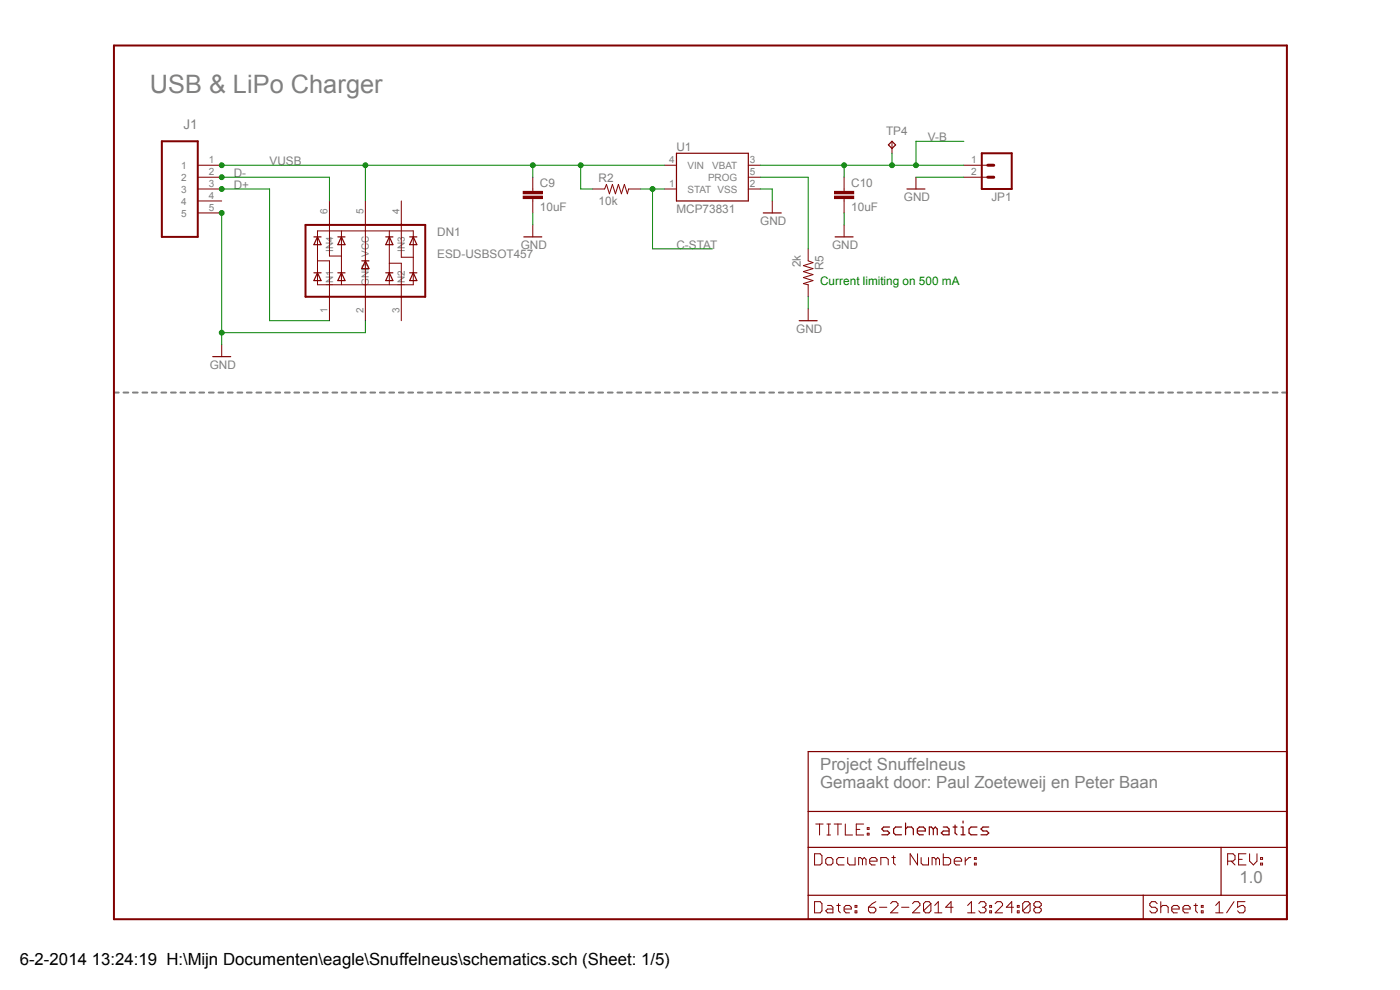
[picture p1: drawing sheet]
<svg xmlns="http://www.w3.org/2000/svg" width="297mm" height="210mm" viewBox="0 0 297 210" stroke-linecap="round" stroke-linejoin="round" font-family="sans-serif">
<g fill="none" stroke="#808080" stroke-width=".42">
<path d="M24.2 83.3h1M26.2 83.3h1M28.2 83.3h1M30.2 83.3h1M32.2 83.3h1M34.2 83.3h1.1M36.3 83.3h1M38.3 83.3h1M40.3 83.3h1M42.3 83.3h1M44.3 83.3h1M46.4 83.3h1"/>
<path d="M48.3 83.3h1.1M50.4 83.3h1M52.4 83.3h1M54.4 83.3h1M56.4 83.3h1M58.4 83.3h1M60.5 83.3h1M62.4 83.3h1.1M64.5 83.3h1M66.5 83.3h1M68.5 83.3h1M70.5 83.3h1"/>
<path d="M72.5 83.3h1M74.5 83.3h1.1M76.5 83.3h1.1M78.6 83.3h1M80.6 83.3h1M82.6 83.3h1M84.6 83.3h1M86.6 83.3h1M88.6 83.3h1.1M90.7 83.3h1M92.7 83.3h1M94.7 83.3h1"/>
<path d="M96.7 83.3h1M98.7 83.3h1M100.8 83.3h1M102.7 83.3h1.1M104.8 83.3h1M106.8 83.3h1M108.8 83.3h1M110.8 83.3h1M112.8 83.3h1M114.9 83.3h1M116.8 83.3h1.1M118.9 83.3h1"/>
<path d="M120.9 83.3h1M122.9 83.3h1M124.9 83.3h1M126.9 83.3h1M128.9 83.3h1.1M131 83.3h1M133 83.3h1M135 83.3h1M137 83.3h1M139 83.3h1M141.1 83.3h1M143 83.3h1.1"/>
<path d="M145.1 83.3h1M147.1 83.3h1M149.1 83.3h1M151.1 83.3h1M153.1 83.3h1M155.2 83.3h1M157.1 83.3h1.1M159.2 83.3h1M161.2 83.3h1M163.2 83.3h1M165.2 83.3h1M167.2 83.3h1"/>
<path d="M169.2 83.3h1.1M171.2 83.3h1.1M173.3 83.3h1M175.3 83.3h1M177.3 83.3h1M179.3 83.3h1M181.3 83.3h1M183.3 83.3h1.1M185.4 83.3h1M187.4 83.3h1M189.4 83.3h1M191.4 83.3h1"/>
<path d="M193.4 83.3h1M195.5 83.3h1M197.4 83.3h1.1M199.5 83.3h1M201.5 83.3h1M203.5 83.3h1M205.5 83.3h1M207.5 83.3h1M209.5 83.3h1.1M211.5 83.3h1.1M213.6 83.3h1M215.6 83.3h1"/>
<path d="M217.6 83.3h1M219.6 83.3h1M221.6 83.3h1M223.6 83.3h1.1M225.7 83.3h1M227.7 83.3h1M229.7 83.3h1M231.7 83.3h1M233.7 83.3h1M235.8 83.3h.9M237.7 83.3h1.1M239.8 83.3h1"/>
<path d="M241.8 83.3h1M243.8 83.3h1M245.8 83.3h1M247.8 83.3h1M249.9 83.3h1M251.8 83.3h1.1M253.9 83.3h1M255.9 83.3h1M257.9 83.3h1M259.9 83.3h1M261.9 83.3h1M263.9 83.3h1.1"/>
<path d="M265.9 83.3h1.1M268 83.3h1M270 83.3h1M272 83.3h1"/>
</g>
<path d="M24.2 9.7h248.8v185.3h-248.8z" fill="none" stroke="#800000" stroke-width=".42"/>
<g fill="none" stroke="#800000" stroke-width=".25">
<path d="M171.4 159.4h101.6v35.6h-101.6zM171.4 179.7h101.6M171.4 172.1h101.6M188.7 175.4h-1.2l-.4 .5 .4 .4h.8l.4 .4-.4 .4h-1.2M191.3 175.4h-1.3l-.4 .5v.8l.4 .4h1.3M192.1 175.9l.4-.5h.9l.4 .5v1.2M192.1 174.6v2.5M194.6 176.3h1.7v-.4l-.4-.5h-.9l-.4 .5v.8l.4 .4h.9M198 175.9l-.4-.5h-.5v1.7M198 175.9v1.2M198 175.9l.4-.5 .4 .5v1.2M200.1 175.4h.8l.4 .5v1.2h-1.2l-.4-.4 .4-.4h1.2"/>
<path d="M202.2 175.4h.8M202.6 175v1.7l.4 .4M203.9 177.1h.8M203.9 175.4h.4v1.7M204.3 174.2v.4M207.3 175.4h-1.3l-.4 .5v.8l.4 .4h1.3M209.8 175.4h-1.3l-.4 .5 .4 .4h.8l.5 .4-.5 .4h-1.2M259 179.7v10.2M171.4 189.9h101.6M242.5 189.9v5.1"/>
</g>
<g fill="none" stroke="#800000" stroke-width=".21">
<path d="M113 40.1v.5M113 42.1v.5M173.1 174.8h1.5M173.9 174.8v2.3M175.4 174.8h.8M175.4 177.1h.8M175.8 174.8v2.3M177 174.8h1.5M177.8 174.8v2.3M179.3 174.8v2.3h1.5M181.7 175.9h.7M183.2 174.8h-1.5v2.3h1.5"/>
<path d="M184 176.7h.4v.4h-.4zM184 175.6h.4v.3h-.4zM172.8 181.1h1.2l.4 .4v1.6l-.4 .4h-1.2zM172.8 191.3h1.2l.4 .4v1.5l-.4 .4h-1.2zM175.2 182.3l.4-.4h.7l.4 .4v.8l-.4 .4h-.7l-.4-.4zM175.6 192.1h.7l.4 .3v1.2h-1.1l-.4-.4 .4-.4h1.1M177.5 192.1h.8M177.9 191.7v1.5l.4 .4M179.1 192.8h1.5v-.4l-.4-.3h-.7l-.4 .3v.8l.4 .4h.7M179.1 181.9h-1.2l-.4 .4v.8l.4 .4h1.2M179.8 181.9v1.2l.4 .4h1.2v-1.6M181.4 193.2h.4v.4h-.4z"/>
<path d="M181.4 192.1h.4v.3h-.4zM183 182.3l-.5-.4h-.3v1.6M183 182.3v1.2M183 182.3l.3-.4 .4 .4v1.2M184.2 192.4h1.2l.4 .4v.4l-.4 .4h-.8l-.4-.4zM184.5 182.7h1.6v-.4l-.4-.4h-.8l-.4 .4v.8l.4 .4h.8M185.8 191.3l-.8 .4-.8 .7M186.6 192.4h1.5M186.9 183.5v-1.6h1.1l.4 .4v1.2M188.9 191.7l.4-.4h.8l.4 .4v.4l-1.6 1.5h1.6M189.2 181.9h.7M189.6 181.5v1.6l.3 .4"/>
<path d="M191.3 192.4h1.5M193.6 191.7l.4-.4h.8l.4 .4v.4l-1.6 1.5h1.6M194.6 181.1v2.4l-1.5-2.4v2.4M195.4 181.9v1.2l.4 .4h1.2v-1.6M197.5 191.7v1.5l-.4 .4h-.8l-.4-.4M197.5 191.7l-.4-.4h-.8l-.4 .4v1.5M197.5 191.7l-1.6 1.5M198.3 193.6h1.5M198.3 192.1l.8-.8v2.3M198.5 182.3l-.3-.4h-.5v1.6M198.5 182.3v1.2M198.5 182.3l.4-.4 .4 .4v1.2"/>
<path d="M200.1 181.1v2.4h1.2l.4-.4v-.8l-.4-.4h-1.2M202.2 192.4h-1.6l1.2-1.1v2.3M202.4 182.7h1.6v-.4l-.4-.4h-.8l-.4 .4v.8l.4 .4h.8M204.8 181.9v1.6M205.3 193.6h1.5M205.3 192.1l.8-.8v2.3M206 181.9h-.4l-.8 .8M206.7 183.1h.4v.4h-.4zM206.7 181.9h.4v.4h-.4zM207.6 191.7l.4-.4h.8l.4 .4v.4l-.4 .3M208.4 192.4h.4M208.8 192.4l.4 .4v.4l-.4 .4h-.8l-.4-.4"/>
<path d="M210 193.2h.4v.4h-.4zM210 192.1h.4v.3h-.4zM211.1 191.7l.4-.4h.8l.4 .4v.4l-1.6 1.5h1.6M215 192.4h-1.5l1.1-1.1v2.3M215.8 193.2h.4v.4h-.4zM215.8 192.1h.4v.3h-.4zM218.5 191.7v1.5l-.4 .4h-.7l-.4-.4M218.5 191.7l-.4-.4h-.7l-.4 .4v1.5M218.5 191.7l-1.5 1.5M219.7 192.4l-.4 .4v.4l.4 .4h.8l.4-.4v-.4l-.4-.4M219.7 192.4l-.4-.3v-.4l.4-.4h.8l.4 .4v.4l-.4 .3M219.7 192.4h.8"/>
<path d="M245.5 191.7l-.4-.4h-.8l-.4 .4v.4l.4 .3h.8l.4 .4v.4l-.4 .4h-.8l-.4-.4M246.3 192.4l.3-.3h.8l.4 .3v1.2M246.3 191.3v2.3M248.6 192.8h1.5v-.4l-.3-.3h-.8l-.4 .3v.8l.4 .4h.8M251 192.8h1.5v-.4l-.4-.3h-.8l-.3 .3v.8l.3 .4h.8M253.3 192.1h.7M253.7 191.7v1.5l.3 .4M254.8 193.2h.4v.4h-.4zM254.8 192.1h.4v.3h-.4zM257.9 193.6h1.6M257.9 192.1l.8-.8v2.3M260.4 182.7h1.2l.4-.4v-.8l-.4-.4h-1.2v2.4"/>
<path d="M261.2 182.7l.8 .8M261.8 191.3l-1.6 2.3M262.8 182.3h.7M264.1 191.3h-1.5v1.1l.8-.3h.3l.4 .3v.8l-.4 .4h-.8l-.3-.4M264.3 181.1h-1.5v2.4h1.5M265.1 181.1v1.6l.8 .8 .8-.8v-1.6M267.4 183.1h.4v.4h-.4zM267.4 181.9h.4v.4h-.4z"/>
</g>
<path d="M111 41.6h4.1v.5h-4.1z" fill-rule="evenodd" fill="#800000"/>
<path d="M111 41.6h4.1v.5h-4.1z" fill="none" stroke="#800000" stroke-width=".21"/>
<path d="M111 40.6h4.1v.5h-4.1z" fill-rule="evenodd" fill="#800000"/>
<path d="M113 37.6v2.5M111 40.6h4.1v.5h-4.1zM113 42.6v2.6M179.1 40.1v.5M179.1 42.1v.5" fill="none" stroke="#800000" stroke-width=".21"/>
<path d="M177 41.6h4.1v.5h-4.1z" fill-rule="evenodd" fill="#800000"/>
<path d="M177 41.6h4.1v.5h-4.1z" fill="none" stroke="#800000" stroke-width=".21"/>
<path d="M177 40.6h4.1v.5h-4.1z" fill-rule="evenodd" fill="#800000"/>
<g fill="none" stroke="#800000" stroke-width=".21">
<path d="M42 35.1h5M42 37.6h5M141 35.1h2.5M158.7 35.1h2.6M158.7 37.6h2.6M179.1 37.6v2.5M189.2 30v2.5M194.3 37.6v2.5M204.5 35.1h5M204.5 37.6h5M42 40.1h5M42 42.6h5"/>
<path d="M42 45.2h5M67.4 49h20.3v11.4h-20.3zM67.4 55.3h2.5v12.7M69.9 42.6v11.7h2.5M72.4 49v11.4M77.5 42.6v5.1M77.5 48v20M82.6 49v11.4M82.6 55.8h2.5v12.2M85.1 42.6v12h2.6M113 47.7v2.5M125.7 40.1h2.6l.4-1 .6 2 .6-2 .7 2 .6-2 .6 2 .7-2 .6 2 .2-1h2.6"/>
<path d="M141 40.1h2.5M158.7 40.1h2.6M163.8 42.6v2.6M171.4 52.8v2.5l1.1 .4-2.1 .6 2.1 .7-2.1 .6 2.1 .7-2.1 .6 2.1 .6-2.1 .7 1 .2v2.5M177 40.6h4.1v.5h-4.1zM179.1 42.6v2.6M179.1 47.7v2.5M47 73.1v2.5M171.4 65.5v2.5"/>
</g>
<g fill="none" stroke="#800000" stroke-width=".25">
<path d="M143.5 32.5h15.2v10.1h-15.2zM188.5 30.7l.7-.7 .8 .7-.8 .8zM66.6 50.2h1.5M66.6 57.9h1.5M67.4 50.2l.7 1.7h-1.5zM67.4 57.9l.7 1.6h-1.5zM71.7 50.2h1.5M71.7 57.9h1.5M72.4 50.2l.8 1.7h-1.5zM72.4 57.9l.8 1.6h-1.5zM76.8 55.3h1.5M77.5 55.3l.8 1.7h-1.5z"/>
<path d="M81.8 50.2h1.6M81.8 57.9h1.6M82.6 50.2l.8 1.7h-1.6zM82.6 57.9l.8 1.6h-1.6zM86.9 50.2h1.5M86.9 57.9h1.5M87.7 50.2l.7 1.7h-1.5zM87.7 57.9l.7 1.6h-1.5zM111.1 50.2h3.8M161.9 45.2h3.8M177.2 50.2h3.8M192.4 40.1h3.8"/>
<path d="M45.1 75.6h3.8M169.5 68h3.9"/>
</g>
<path d="M34.3 30h7.7v20.2h-7.7zM208.3 32.5h6.3v7.6h-6.3zM64.8 47.7h25.4v15.2h-25.4z" fill="none" stroke="#800000" stroke-width=".42"/>
<path d="M209.5 37.6h1.3M209.5 35.1h1.3" fill="none" stroke="#800000" stroke-width=".63"/>
<path d="M47 45.2v27.9M113 45.2v2.5M161.3 40.1h2.5v2.5M179.1 45.2v2.5M77.5 68v2.6h-30.5M171.4 62.9v2.6" fill="none" stroke="#008000" stroke-width=".21"/>
<circle cx="47" cy="70.6" r=".51" fill="#008000"/>
<circle cx="47" cy="70.6" r=".51" fill="none" stroke="#008000" stroke-width=".21"/>
<circle cx="47" cy="45.2" r=".51" fill="#008000"/>
<g fill="none" stroke="#008000" stroke-width=".21">
<path d="M161.3 37.6h10.1v15.2M194.3 37.6h10.2M135.9 40.1h5.1M138.4 40.1v12.7h12.7"/>
<circle cx="47" cy="45.2" r=".51"/>
</g>
<circle cx="138.4" cy="40.1" r=".51" fill="#008000"/>
<g fill="none" stroke="#008000" stroke-width=".21">
<path d="M47 40.1h10.2v27.9h12.7"/>
<circle cx="138.4" cy="40.1" r=".51"/>
</g>
<circle cx="47" cy="40.1" r=".51" fill="#008000"/>
<g fill="none" stroke="#008000" stroke-width=".21">
<path d="M47 35.1h94M113 35.1v2.5M123.2 35.1v5h2.5"/>
<circle cx="47" cy="40.1" r=".51"/>
</g>
<circle cx="123.2" cy="35.1" r=".51" fill="#008000"/>
<circle cx="123.2" cy="35.1" r=".51" fill="none" stroke="#008000" stroke-width=".21"/>
<circle cx="113" cy="35.1" r=".51" fill="#008000"/>
<g fill="none" stroke="#008000" stroke-width=".21">
<path d="M77.5 35.1v7.5"/>
<circle cx="113" cy="35.1" r=".51"/>
</g>
<circle cx="77.5" cy="35.1" r=".51" fill="#008000"/>
<circle cx="77.5" cy="35.1" r=".51" fill="none" stroke="#008000" stroke-width=".21"/>
<circle cx="47" cy="35.1" r=".51" fill="#008000"/>
<g fill="none" stroke="#008000" stroke-width=".21">
<path d="M161.3 35.1h33M179.1 35.1v2.5"/>
<circle cx="47" cy="35.1" r=".51"/>
</g>
<circle cx="179.1" cy="35.1" r=".51" fill="#008000"/>
<circle cx="179.1" cy="35.1" r=".51" fill="none" stroke="#008000" stroke-width=".21"/>
<circle cx="194.3" cy="35.1" r=".51" fill="#008000"/>
<g fill="none" stroke="#008000" stroke-width=".21">
<path d="M189.2 32.5v2.6"/>
<circle cx="194.3" cy="35.1" r=".51"/>
</g>
<circle cx="189.2" cy="35.1" r=".51" fill="#008000"/>
<g fill="none" stroke="#008000" stroke-width=".21">
<path d="M47 37.6h22.9v5M204.5 30h-10.2v5.1h10.2"/>
<circle cx="189.2" cy="35.1" r=".51"/>
</g>
<circle cx="47" cy="37.6" r=".51" fill="#008000"/>
<circle cx="47" cy="37.6" r=".51" fill="none" stroke="#008000" stroke-width=".21"/>
<text font-size="5.4" fill="#808080" x="31.8" y="19.8">USB &amp; LiPo Charger</text>
<g font-size="3.6" fill="#808080">
<text x="174" y="163.2">Project Snuffelneus</text>
<text x="174" y="167">Gemaakt door: Paul Zoeteweij en Peter Baan</text>
<text x="263" y="187.4">1.0</text>
</g>
<text font-size="3.6" x="4.2" y="204.8">6-2-2014 13:24:19 H:\Mijn Documenten\eagle\Snuffelneus\schematics.sch (Sheet: 1/5)</text>
<text font-size="2.8" fill="#808080" x="38.9" y="27.4">J1</text>
<g font-size="2.5" fill="#808080">
<text x="188" y="28.7">TP4</text>
<text x="196.9" y="30">V-B</text>
<text x="57.2" y="35.1">VUSB</text>
<text x="143.5" y="32">U1</text>
<text x="49.6" y="40.1">D+</text>
<text x="49.6" y="37.6">D-</text>
<text x="114.6" y="39.8">C9</text>
<text x="127" y="38.6">R2</text>
<text x="180.6" y="39.8">C10</text>
<text x="114.6" y="44.8">10uF</text>
<text x="127" y="43.4">10k</text>
<text x="143.5" y="45.2">MCP73831</text>
<text x="161.3" y="47.7">GND</text>
<text x="180.6" y="44.8">10uF</text>
<text x="191.8" y="42.7">GND</text>
<text x="210.3" y="42.7">JP1</text>
<text x="92.8" y="50">DN1</text>
<text x="110.5" y="52.8">GND</text>
<text x="143.5" y="52.8">C-STAT</text>
<text x="176.5" y="52.8">GND</text>
<text x="92.8" y="54.7">ESD-USBSOT457</text>
<text x="169.9" y="56.7" transform="rotate(-90 169.9 56.7)">2k</text>
<text x="174.7" y="57.3" transform="rotate(-90 174.7 57.3)">R5</text>
<text x="168.9" y="70.6">GND</text>
<text x="44.5" y="78.2">GND</text>
</g>
<text font-size="2.5" fill="#008000" x="174" y="60.4">Current limiting on 500 mA</text>
<g font-size="2.1" fill="#808080">
<text x="38.4" y="35.8">1</text>
<text x="44.3" y="34.7">1</text>
<text x="142" y="34.7">4</text>
<text x="145.8" y="35.8">VIN</text>
<text x="151.1" y="35.8">VBAT</text>
<text x="159.1" y="34.7">3</text>
<text x="206" y="34.7">1</text>
<text x="38.4" y="38.4">2</text>
<text x="38.4" y="40.9">3</text>
<text x="44.3" y="37.2">2</text>
<text x="44.3" y="39.8">3</text>
<text x="142" y="39.8">1</text>
<text x="145.8" y="40.9">STAT VSS</text>
<text x="150.2" y="38.4">PROG</text>
<text x="159.1" y="37.2">5</text>
<text x="159.1" y="39.8">2</text>
<text x="206" y="37.2">2</text>
<text x="38.4" y="43.4">4</text>
<text x="38.4" y="45.9">5</text>
<text x="44.3" y="42.3">4</text>
<text x="44.3" y="44.8">5</text>
<text x="69.5" y="45.4" transform="rotate(-90 69.5 45.4)">6</text>
<text x="77.1" y="45.4" transform="rotate(-90 77.1 45.4)">5</text>
<text x="84.8" y="45.4" transform="rotate(-90 84.8 45.4)">4</text>
<text x="70.7" y="53.4" transform="rotate(-90 70.7 53.4)">IN4</text>
<text x="85.9" y="53.4" transform="rotate(-90 85.9 53.4)">IN3</text>
<text x="70.7" y="60.6" transform="rotate(-90 70.7 60.6)">IN1</text>
<text x="78.3" y="60.6" transform="rotate(-90 78.3 60.6)">GND VCC</text>
<text x="85.9" y="60.6" transform="rotate(-90 85.9 60.6)">IN2</text>
<text x="69.5" y="66.5" transform="rotate(-90 69.5 66.5)">1</text>
<text x="77.1" y="66.5" transform="rotate(-90 77.1 66.5)">2</text>
<text x="84.8" y="66.5" transform="rotate(-90 84.8 66.5)">3</text>
</g>
</svg>
